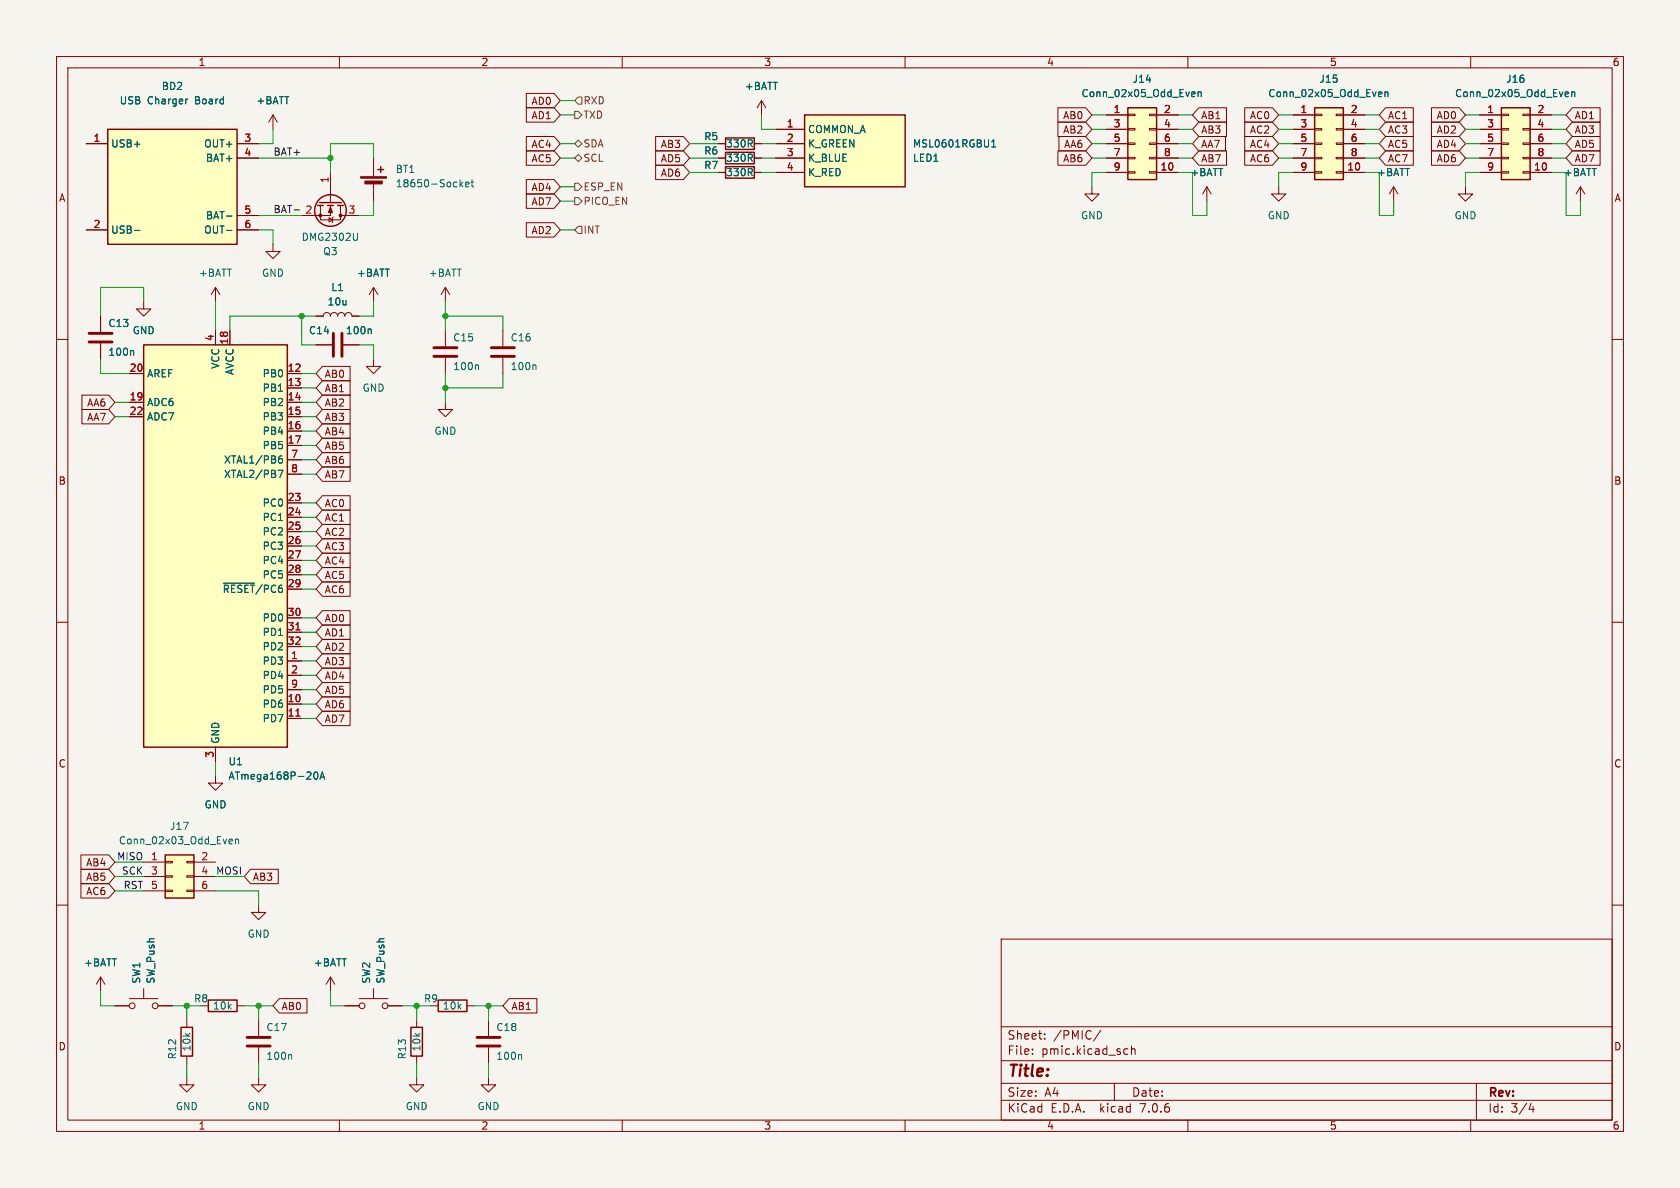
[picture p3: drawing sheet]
<svg xmlns="http://www.w3.org/2000/svg" width="297mm" height="210mm" viewBox="0 0 297 210" stroke-linecap="round" stroke-linejoin="round" font-family="sans-serif">
<path d="M0 0h297v210h-297z" fill="#f5f4ef" stroke="#f5f4ef" stroke-width=".18"/>
<g fill="none" stroke="#840000" stroke-width=".18">
<path d="M10 10h277v190h-277zM12 12h273v186h-273zM60 10v2M93 19h4.9l1.2 1.3-1.2 1.3h-4.9zM93 16.5h4.9l1.2 1.3-1.2 1.3h-4.9zM110 10v2M134.6 17.8l-.7 1.3M134.6 17.8v2.5M134.6 17.8l.8 1.3M160 10v2M187 19h4.9l1.1 1.3-1.1 1.3h-4.9zM210 10v2"/>
<path d="M211.9 19h4.9v2.6h-4.9l-1.1-1.3zM220 19h4.9l1.2 1.3-1.2 1.3h-4.9zM245 19h4.9v2.6h-4.9l-1.2-1.3zM253.1 19h4.9l1.1 1.3-1.1 1.3h-4.9zM260 10v2M278 19h4.9v2.6h-4.9l-1.1-1.3zM15.2 25.4h3.8M41.9 25.4h3.8M41.9 27.9h3.8M41.9 38.1h3.8M48.3 20.3l-.8 1.3M48.3 20.3v2.6"/>
<path d="M48.3 20.3l.7 1.3M56.6 36.3v2.6h3.6v-2.6M58.2 38.5l.6 .4-.6 .3zM58.4 36.3v1.8h-5.1M58.4 30.5v5.3M58.9 38.4l-.1 .1v.7l-.1 .2M60.2 38.1h3.3M66 27.9v3.3M66 32.3v3.3M93 24.1h4.9l1.2 1.3-1.2 1.3h-4.9zM93 26.7h4.9l1.2 1.2-1.2 1.3h-4.9zM93 31.7h4.9l1.2 1.3-1.2 1.3h-4.9z"/>
<path d="M93 34.3h4.9l1.2 1.3-1.2 1.2h-4.9zM93 39.4h4.9l1.2 1.2-1.2 1.3h-4.9zM115.9 26.7h4.9l1.1 1.2-1.1 1.3h-4.9zM115.9 24.1h4.9l1.1 1.3-1.1 1.3h-4.9zM115.9 29.2h4.9l1.1 1.3-1.1 1.3h-4.9zM127 30.5h1.3M127 25.4h1.3M127 27.9h1.3M133.3 30.5h1.3M133.3 25.4h1.3M133.3 27.9h1.3M137.2 30.5h5"/>
<path d="M137.2 22.9h5M137.2 25.4h5M137.2 27.9h5M187 21.6h4.9l1.1 1.3-1.1 1.2h-4.9zM187 26.7h4.9l1.1 1.2-1.1 1.3h-4.9zM187.2 24.1h4.7l1.1 1.3-1.1 1.3h-4.7zM193 33v1.3h1.3l-1.3 1.3-1.2-1.3h1.2M195.6 20.3h3.8M195.6 30.5h3.8M195.6 22.9h3.8M195.6 25.4h3.8M195.6 27.9h3.8"/>
<path d="M199.4 30.4h1.3v.2h-1.3zM199.4 27.8h1.3v.3h-1.3zM199.4 25.3h1.3v.2h-1.3zM199.4 22.7h1.3v.3h-1.3zM199.4 20.2h1.3v.2h-1.3zM203.2 30.4h1.3v.2h-1.3zM203.2 27.8h1.3v.3h-1.3zM203.2 25.3h1.3v.2h-1.3zM203.2 22.7h1.3v.3h-1.3zM203.2 20.2h1.3v.2h-1.3zM204.5 20.3h3.8M204.5 30.5h3.8"/>
<path d="M204.5 22.9h3.8M204.5 25.4h3.8M204.5 27.9h3.8M211.9 24.1h4.8v2.6h-4.8l-1.1-1.3zM211.9 26.7h4.9v2.5h-4.9l-1.1-1.3zM211.9 21.6h4.9v2.5h-4.9l-1.1-1.2zM213.4 33l-.8 1.3M213.4 33v2.6M213.4 33l.7 1.3M220 21.6h4.9l1.2 1.3-1.2 1.2h-4.9zM220 26.7h4.9l1.2 1.2-1.2 1.3h-4.9zM220 24.1h4.9l1.2 1.3-1.2 1.3h-4.9z"/>
<path d="M226.1 33v1.3h1.2l-1.2 1.3-1.3-1.3h1.3M228.6 20.3h3.8M228.6 30.5h3.8M228.6 22.9h3.8M228.6 25.4h3.8M228.6 27.9h3.8M232.4 30.4h1.3v.2h-1.3zM232.4 27.8h1.3v.3h-1.3zM232.4 25.3h1.3v.2h-1.3zM232.4 22.7h1.3v.3h-1.3zM232.4 20.2h1.3v.2h-1.3zM236.2 30.4h1.3v.2h-1.3z"/>
<path d="M236.2 27.8h1.3v.3h-1.3zM236.2 25.3h1.3v.2h-1.3zM236.2 22.7h1.3v.3h-1.3zM236.2 20.2h1.3v.2h-1.3zM237.5 20.3h3.8M237.5 30.5h3.8M237.5 22.9h3.8M237.5 25.4h3.8M237.5 27.9h3.8M245 21.6h4.9v2.5h-4.9l-1.2-1.2zM245 24.1h4.9v2.6h-4.9l-1.2-1.3zM245 26.7h4.9v2.5h-4.9l-1.2-1.3z"/>
<path d="M246.4 33l-.8 1.3M246.4 33v2.6M246.4 33l.7 1.3M253.1 26.7h4.9l1.1 1.2-1.1 1.3h-4.9zM253.1 24.1h4.9l1.1 1.3-1.1 1.3h-4.9zM253.1 21.6h4.9l1.1 1.3-1.1 1.2h-4.9zM259.1 33v1.3h1.2l-1.2 1.3-1.3-1.3h1.3M261.6 20.3h3.8M261.6 30.5h3.8M261.6 22.9h3.8M261.6 25.4h3.8M261.6 27.9h3.8"/>
<path d="M265.4 30.4h1.3v.2h-1.3zM265.4 27.8h1.3v.3h-1.3zM265.4 25.3h1.3v.2h-1.3zM265.4 22.7h1.3v.3h-1.3zM265.4 20.2h1.3v.2h-1.3zM269.2 30.4h1.3v.2h-1.3zM269.2 27.8h1.3v.3h-1.3zM269.2 25.3h1.3v.2h-1.3zM269.2 22.7h1.3v.3h-1.3zM269.2 20.2h1.3v.2h-1.3zM270.5 20.3h3.8M270.5 30.5h3.8"/>
<path d="M270.5 22.9h3.8M270.5 25.4h3.8M270.5 27.9h3.8M278 26.7h4.9v2.5h-4.9l-1.1-1.3zM278 21.6h4.9v2.5h-4.9l-1.1-1.2zM278 24.1h4.9v2.6h-4.9l-1.1-1.3zM279.4 33l-.8 1.3M279.4 33v2.6M279.4 33l.8 1.3M10 60h2M15.2 40.6h3.8M17.8 55.9v2.8"/>
<path d="M25.4 53.3v1.3h1.3l-1.3 1.3-1.3-1.3h1.3M38.1 50.8v2.5M38.1 58.4v2.6M38.1 50.8l-.8 1.3M38.1 50.8l.8 1.3M40.6 58.4v2.6M41.9 40.6h3.8M48.3 43.2v1.3h1.2l-1.2 1.2-1.3-1.2h1.3M55.9 55.9h1.2a.64 .64 0 0 1 .7-.7 .64 .64 0 0 1 .6 .7 .64 .64 0 0 1 .7-.7 .64 .64 0 0 1 .6 .7 .64 .64 0 0 1 .6-.7 .64 .64 0 0 1 .7 .7 .64 .64 0 0 1 .6-.7 .64 .64 0 0 1 .6 .7h1.3M66 50.8v2.5M66 50.8l-.7 1.3M66 50.8l.8 1.3"/>
<path d="M78.7 50.8v2.5M78.7 58.4v2.8M78.7 50.8l-.7 1.3M78.7 50.8l.8 1.3M88.9 58.4v2.8M285 60h2M14.5 69.8h4.7l1.1 1.3-1.1 1.3h-4.7zM14.5 72.4h4.7l1.1 1.3-1.1 1.2h-4.7zM17.8 60.7v2.8M22.9 66h2.5M22.9 71.1h2.5M22.9 73.7h2.5"/>
<path d="M50.8 66h2.5M50.8 68.6h2.5M50.8 71.1h2.5M50.8 73.7h2.5M50.8 76.2h2.5M50.8 78.7h2.5M55.9 61h2.8M57 77.5h4.9v2.5h-4.9l-1.1-1.3zM57 72.4h4.9v2.5h-4.9l-1.1-1.2zM57 67.3h4.9v2.6h-4.9l-1.1-1.3zM57 69.8h4.9v2.6h-4.9l-1.1-1.3zM57 74.9h4.9v2.6h-4.9l-1.1-1.3z"/>
<path d="M57 64.8h4.9v2.5h-4.9l-1.1-1.3zM60.7 61h2.8M66 63.5v1.3h1.3l-1.3 1.2-1.2-1.2h1.2M78.7 71.1v1.3h1.3l-1.3 1.3-1.2-1.3h1.2M78.7 63.2v2.8M88.9 63.2v2.8M50.8 88.9h2.5M50.8 91.4h2.5M50.8 94h2.5M50.8 96.5h2.5M50.8 99.1h2.5M50.8 81.3h2.5"/>
<path d="M50.8 83.8h2.5M57 80h4.9v2.6h-4.9l-1.1-1.3zM57 82.5h4.9v2.6h-4.9l-1.1-1.3zM57 95.2h4.9v2.6h-4.9l-1.1-1.3zM57 97.8h4.9v2.5h-4.9l-1.1-1.2zM57 92.7h4.9v2.6h-4.9l-1.1-1.3zM57 90.2h4.9v2.5h-4.9l-1.1-1.3zM57 87.6h4.9v2.6h-4.9l-1.1-1.3zM10 110h2M50.8 116.8h2.5M50.8 119.4h2.5M50.8 101.6h2.5"/>
<path d="M50.8 104.1h2.5M50.8 109.2h2.5M50.8 111.8h2.5M50.8 114.3h2.5M57 115.6h4.9v2.5h-4.9l-1.1-1.3zM57 113h4.9v2.6h-4.9l-1.1-1.3zM57 110.5h4.9v2.5h-4.9l-1.1-1.2zM57 107.9h4.9v2.6h-4.9l-1.1-1.3zM57 100.3h4.9v2.6h-4.9l-1.1-1.3zM57 102.9h4.9v2.5h-4.9l-1.1-1.3zM57 118.1h4.9v2.6h-4.9l-1.1-1.3zM285 110h2"/>
<path d="M38.1 137.2v1.2h1.3l-1.3 1.3-1.3-1.3h1.3M38.1 132.1v2.5M50.8 124.5h2.5M50.8 127h2.5M50.8 121.9h2.5M57 123.2h4.9v2.5h-4.9l-1.1-1.2zM57 120.6h4.9v2.6h-4.9l-1.1-1.3zM57 125.7h4.9v2.6h-4.9l-1.1-1.3zM10 160h2M14.3 151.1h4.9l1.1 1.3-1.1 1.3h-4.9zM14.3 153.7h4.9l1.1 1.2-1.1 1.3h-4.9zM14.3 156.2h4.9l1.1 1.3-1.1 1.3h-4.9z"/>
<path d="M25.4 152.4h3.8M25.4 154.9h3.8M25.4 157.5h3.8M29.2 157.4h1.3v.2h-1.3zM29.2 154.8h1.3v.3h-1.3zM29.2 152.3h1.3v.2h-1.3zM33 157.4h1.3v.2h-1.3zM33 154.8h1.3v.3h-1.3zM33 152.3h1.3v.2h-1.3zM34.3 152.4h3.8M34.3 154.9h3.8M34.3 157.5h3.8"/>
<path d="M44.3 153.7h4.9v2.5h-4.9l-1.1-1.3zM285 160h2M17.8 172.7l-.8 1.3M17.8 172.7v2.6M17.8 172.7l.7 1.3M20.3 177.8h2.6M22.9 176.5h5M25.4 174.8v1.7M27.9 177.8h2.6M41.9 177.8h1.3M45.7 160v1.3h1.3l-1.3 1.3-1.3-1.3h1.3M49.4 176.5h4.9v2.6h-4.9l-1.1-1.3z"/>
<path d="M58.4 172.7l-.7 1.3M58.4 172.7v2.6M58.4 172.7l.8 1.3M61 177.8h2.5M63.5 176.5h5.1M66 174.8v1.7M68.6 177.8h2.5M82.5 177.8h1.3M90 176.5h4.9v2.6h-4.9l-1.1-1.3zM177 166h108v32h-108zM33 190.5v1.3h1.3l-1.3 1.2-1.3-1.2h1.3M33 180.3v1.3"/>
<path d="M33 186.7v1.3M45.7 190.5v1.3h1.3l-1.3 1.2-1.3-1.2h1.3M45.7 180.3v2.8M45.7 185.2v2.8M60 198v2M73.7 190.5v1.3h1.2l-1.2 1.2-1.3-1.2h1.3M73.7 180.3v1.3M73.7 186.7v1.3M86.4 190.5v1.3h1.2l-1.2 1.2-1.3-1.2h1.3M86.4 180.3v2.8M86.4 185.2v2.8M110 198v2"/>
<path d="M160 198v2M177 194.5h108M177 191.5h108M177 187.5h108M177 181.5h108M182.5 186.3v.1M182.5 185.5v.1M184.7 183.6v.1M184.7 182.8v.1M194.6 182.1l-1.3 2M197 191.5v3M199 185.4l.4 .1"/>
<path d="M199.4 186.3l-.4 .1M200 185.5l.2-.1 .4 .1 .1 .9M200 184.9v1.5M210 198v2M260 198v2M261 191.5v6.5M270.7 195l-.4 1.1h.9M271 195.6v1"/>
<circle cx="23.4" cy="177.8" r=".51"/>
<circle cx="27.4" cy="177.8" r=".51"/>
<circle cx="64" cy="177.8" r=".51"/>
<circle cx="68.1" cy="177.8" r=".51"/>
</g>
<path d="M15.7 58.9h4.1M58.9 58.9v4.1M60.5 58.9v4.1M15.7 60.5h4.1M76.7 63h4.1M76.7 61.5h4.1M86.9 63h4M86.9 61.5h4M43.7 184.9h4.1M43.7 183.4h4.1M84.3 184.9h4.1M84.3 183.4h4.1" fill="none" stroke="#840000" stroke-width=".51"/>
<g fill="none" stroke="#006464" stroke-width=".18">
<path d="M33.2 17.5l-.2 .1M210.8 16.2l.4 .1 .1 .2-.6 .2M211.2 17l-.4 .1M211.8 16.4l.2-.2 .3 .1 .1 .8M211.8 16.2v.9M243.9 16.2l.3 .1 .1 .2-.6 .2M244.2 17l-.3 .1M244.8 16.4l.2-.2 .3 .1 .1 .8M244.8 16.2v.9M276.9 16.2l.4 .1v.2l-.6 .2M277.3 17l-.4 .1M277.9 16.4l.1-.2 .3 .1 .1 .8"/>
<path d="M277.9 16.2v.9M40 38.2h1M81.5 32.5l.3 .5M81.8 32.2l-.5 .5M82.3 32.6l.6-.1-.1-.3h-.3l-.2 .2 .1 .6h.4M83.3 32.2h.4M83.4 31.8v1l.3 .2M175.3 26h.7M175.3 25.1l.4-.4v1.3M23.8 40.7h.9M40 40.7h1M63.2 41.2v1l-.2 .3"/>
<path d="M65.4 58.2l.2 .1v.7M23.5 62l.1 .1v.7M84.4 64.5l.2 .2v.6M94.6 64.5l.2 .2v.6M49.2 83.1h.8l-.5 1.3M49.3 81.2l.4-.1 .2 .2-.1 .5-.3 .1-.2-.2M49.8 80.6l-.3 .1-.2 .2M39.5 103.1h5.5M55.6 136.6l.2-.1a.68 .68 0 0 1 .4 .6 .68 .68 0 0 1-.4 .6l-.2-.1-.1-.3zM56.6 137.7l.4-1.2 .4 1.2M56.7 137.4h.6M40.7 148.3l.3 .1 .1 .2-.6 .1"/>
<path d="M41 149.1l-.3 .1M41.6 148.4l.2-.1 .3 .1 .1 .8M41.6 148.3v.9M51.4 186.4l.2 .2v.7M92 186.4l.2 .2v.7"/>
</g>
<g fill="#ffffc2" stroke="#ffffc2" stroke-width=".18">
<path d="M25.4 61h25.4v71.1h-25.4z"/>
<path d="M265.4 19.1h5.1v12.7h-5.1z"/>
<path d="M142.2 20.3h17.8v12.7h-17.8z"/>
<path d="M199.4 19.1h5.1v12.7h-5.1z"/>
<path d="M29.2 151.1h5.1v7.7h-5.1z"/>
<path d="M232.4 19.1h5.1v12.7h-5.1z"/>
<path d="M19 22.9h22.9v20.3h-22.9z"/>
</g>
<g fill="none" stroke="#840000" stroke-width=".25">
<path d="M199.4 19.1h5.1v12.7h-5.1zM232.4 19.1h5.1v12.7h-5.1zM265.4 19.1h5.1v12.7h-5.1zM19 22.9h22.9v20.3h-22.9zM56.1 36.3h1M56.5 35.8h3.8M57.9 36.3h1M59.7 36.3h1M66.8 30h1M67.3 29.5v1M128.3 26.9h5v2.1h-5zM128.3 29.5h5v2h-5z"/>
<path d="M128.3 24.4h5v2h-5zM142.2 20.3h17.8v12.7h-17.8zM25.4 61h25.4v71.1h-25.4zM29.2 151.1h5.1v7.7h-5.1zM36.8 176.8h5.1v2h-5.1zM77.5 176.8h5v2h-5zM32 181.6h2v5.1h-2zM72.6 181.6h2.1v5.1h-2.1z"/>
<circle cx="58.4" cy="37.2" r="2.79"/>
</g>
<path d="M52.3 111.3h.7M52.3 126.6h.7" fill="none" stroke="#a90000" stroke-width=".18"/>
<g fill="#840000" stroke="#840000" stroke-width=".18">
<path d="M63.8 31.2h4.5v.3h-4.5z"/>
<path d="M64.5 32h3.1v.5h-3.1z"/>
<path d="M58.4 36.6l.4 1h-.8z"/>
<circle cx="56.6" cy="38.1" r=".25"/>
<circle cx="60.2" cy="38.1" r=".25"/>
</g>
<path d="M101.6 19.7h.6l.7 .6-.7 .7h-.6zM101.6 17.8l.6-.7h.7v1.3h-.7zM101.6 25.4l.6-.6 .7 .6-.7 .6zM101.6 32.4h.6l.7 .6-.7 .7h-.6zM101.6 34.9h.6l.7 .7-.7 .6h-.6zM101.6 27.9l.6-.6 .7 .6-.7 .7zM101.6 40.6l.6-.6h.7v1.3h-.7z" fill="none" stroke="#725600" stroke-width=".18"/>
<path d="M52 37.1h1" fill="none" stroke="#0f0f0f" stroke-width=".18"/>
<g fill="none" stroke="#009600" stroke-width=".18">
<path d="M99.1 17.8h2.5M45.7 38.1h7.6M45.7 27.9h12.7M48.3 22.9v2.5h-2.6M66 27.9v-2.5h-7.6v5.1M66 35.6v2.5h-2.5M99.1 20.3h2.5M99.1 25.4h2.5M99.1 27.9h2.5M99.1 33h2.5M99.1 35.6h2.5M121.9 30.5h5.1"/>
<path d="M121.9 25.4h5.1M121.9 27.9h5.1M134.6 30.5h2.6M134.6 25.4h2.6M134.6 20.3v2.6h2.6M134.6 27.9h2.6M193 20.3h2.6M193 25.4h2.6M193 22.9h2.6M193 27.9h2.6M195.6 30.5h-2.6v2.5M208.3 30.5h2.5v7.6h2.6v-2.5"/>
<path d="M208.3 20.3h2.5M208.3 25.4h2.5M208.3 22.9h2.5M208.3 27.9h2.5M226.1 20.3h2.5M226.1 25.4h2.5M226.1 22.9h2.5M226.1 27.9h2.5M228.6 30.5h-2.5v2.5M241.3 30.5h2.5v7.6h2.6v-2.5M241.3 20.3h2.5M241.3 25.4h2.5"/>
<path d="M241.3 22.9h2.5M241.3 27.9h2.5M259.1 20.3h2.5M259.1 25.4h2.5M259.1 22.9h2.5M259.1 27.9h2.5M261.6 30.5h-2.5v2.5M274.3 30.5h2.6v7.6h2.5v-2.5M274.3 20.3h2.6M274.3 25.4h2.6M274.3 22.9h2.6M274.3 27.9h2.6"/>
<path d="M25.4 53.3v-2.5h-7.6v5.1M38.1 53.3v5.1M45.7 40.6h2.6v2.6M53.3 55.9v5.1h2.6M55.9 55.9h-15.3v2.5M66 53.3v2.6h-2.5M78.7 53.3v5.1M78.7 55.9h10.2v2.5M99.1 40.6h2.5M17.8 63.5v2.5h5.1M20.3 73.7h2.6M20.3 71.1h2.6"/>
<path d="M53.3 73.7h2.6M53.3 66h2.6M53.3 68.6h2.6M53.3 71.1h2.6M53.3 78.7h2.6M53.3 76.2h2.6M63.5 61h2.5v2.5M78.7 66v5.1M88.9 66v2.6h-10.2M53.3 99.1h2.6M53.3 96.5h2.6M53.3 94h2.6"/>
<path d="M53.3 83.8h2.6M53.3 81.3h2.6M53.3 88.9h2.6M53.3 91.4h2.6M53.3 114.3h2.6M53.3 111.8h2.6M53.3 116.8h2.6M53.3 109.2h2.6M53.3 101.6h2.6M53.3 104.1h2.6M53.3 119.4h2.6M38.1 134.6v2.6"/>
<path d="M53.3 127h2.6M53.3 121.9h2.6M53.3 124.5h2.6M20.3 154.9h5.1M20.3 152.4h5.1M20.3 157.5h5.1M38.1 154.9h5.1M38.1 157.5h7.6v2.5M17.8 175.3v2.5h2.5M30.5 177.8h5.1M33 177.8v2.5M43.2 177.8h5.1"/>
<path d="M45.7 177.8v2.5M58.4 175.3v2.5h2.6M71.1 177.8h5.1M73.7 177.8v2.5M83.8 177.8h5.1M86.4 177.8v2.5M33 188v2.5M45.7 188v2.5M73.7 188v2.5M86.4 188v2.5"/>
</g>
<g fill="#009600" stroke="#009600" stroke-width=".18">
<circle cx="78.7" cy="68.6" r=".46"/>
<circle cx="78.7" cy="55.9" r=".46"/>
<circle cx="53.3" cy="55.9" r=".46"/>
<circle cx="73.7" cy="177.8" r=".46"/>
<circle cx="45.7" cy="177.8" r=".46"/>
<circle cx="33" cy="177.8" r=".46"/>
<circle cx="86.4" cy="177.8" r=".46"/>
<circle cx="58.4" cy="27.9" r=".46"/>
</g>
<text font-size="2.8" fill="#840000" x="178" y="190.9">Title:</text>
<g font-size="2.1" fill="#840000">
<text x="178" y="184">Sheet:</text>
<text x="186.2" y="184">/PMIC/</text>
<text x="178" y="186.7">File:</text>
<text x="184.1" y="186.7">pmic.kicad_sch</text>
<text x="178" y="196.9">KiCad</text>
<text x="178" y="194.1">Size:</text>
<text x="184.7" y="194.1">A4</text>
<text x="185.7" y="196.9">E.D.A.</text>
<text x="194.6" y="196.9">kicad</text>
<text x="200" y="194.1">Date:</text>
<text x="201.8" y="196.9">7.0.6</text>
<text x="263" y="194.3">Rev:</text>
<text x="263" y="196.9">Id:</text>
<text x="267.1" y="196.9">3/4</text>
</g>
<g font-size="1.8" fill="#840000">
<text x="35" y="11.9">1</text>
<text x="85" y="11.9">2</text>
<text x="135" y="11.9">3</text>
<text x="185" y="11.9">4</text>
<text x="235" y="11.9">5</text>
<text x="285" y="11.9">6</text>
<text x="93.9" y="21.3">AD1</text>
<text x="93.9" y="18.7">AD0</text>
<text x="187.8" y="23.8">AB2</text>
<text x="187.8" y="21.3">AB0</text>
<text x="212.2" y="23.8">AB3</text>
<text x="212.2" y="21.3">AB1</text>
<text x="220.9" y="23.8">AC2</text>
<text x="220.9" y="21.3">AC0</text>
<text x="245.3" y="23.8">AC3</text>
<text x="245.3" y="21.3">AC1</text>
<text x="253.9" y="21.3">AD0</text>
<text x="253.9" y="23.8">AD2</text>
<text x="278.3" y="21.3">AD1</text>
<text x="278.3" y="23.8">AD3</text>
<text x="93.9" y="26.4">AC4</text>
<text x="93.9" y="28.9">AC5</text>
<text x="116.7" y="28.9">AD5</text>
<text x="116.7" y="26.4">AB3</text>
<text x="187.8" y="28.9">AB6</text>
<text x="188" y="26.4">AA6</text>
<text x="212.2" y="26.4">AA7</text>
<text x="212.2" y="28.9">AB7</text>
<text x="220.9" y="28.9">AC6</text>
<text x="220.9" y="26.4">AC4</text>
<text x="245.3" y="26.4">AC5</text>
<text x="245.3" y="28.9">AC7</text>
<text x="253.9" y="28.9">AD6</text>
<text x="253.9" y="26.4">AD4</text>
<text x="278.3" y="28.9">AD7</text>
<text x="278.3" y="26.4">AD5</text>
<text x="10.3" y="35.9">A</text>
<text x="93.9" y="34">AD4</text>
<text x="116.7" y="31.4">AD6</text>
<text x="285.3" y="35.9">A</text>
<text x="93.9" y="36.5">AD7</text>
<text x="93.9" y="41.6">AD2</text>
<text x="57.3" y="69.5">AB1</text>
<text x="57.3" y="67">AB0</text>
<text x="15.3" y="72.1">AA6</text>
<text x="15.3" y="74.6">AA7</text>
<text x="57.3" y="74.6">AB3</text>
<text x="57.3" y="72.1">AB2</text>
<text x="57.3" y="77.2">AB4</text>
<text x="57.3" y="82.2">AB6</text>
<text x="57.3" y="79.7">AB5</text>
<text x="10.3" y="85.9">B</text>
<text x="57.3" y="84.8">AB7</text>
<text x="57.3" y="89.9">AC0</text>
<text x="285.3" y="85.9">B</text>
<text x="57.3" y="94.9">AC2</text>
<text x="57.3" y="92.4">AC1</text>
<text x="57.3" y="97.5">AC3</text>
<text x="57.3" y="100">AC4</text>
<text x="57.3" y="102.6">AC5</text>
<text x="57.3" y="105.1">AC6</text>
<text x="57.3" y="112.7">AD1</text>
<text x="57.3" y="110.2">AD0</text>
<text x="57.3" y="117.8">AD3</text>
<text x="57.3" y="115.3">AD2</text>
<text x="57.3" y="125.4">AD6</text>
<text x="57.3" y="120.3">AD4</text>
<text x="57.3" y="122.9">AD5</text>
<text x="57.3" y="128">AD7</text>
<text x="10.3" y="135.9">C</text>
<text x="285.3" y="135.9">C</text>
<text x="15.1" y="153.4">AB4</text>
<text x="15.1" y="155.9">AB5</text>
<text x="44.6" y="155.9">AB3</text>
<text x="15.1" y="158.4">AC6</text>
<text x="49.7" y="178.8">AB0</text>
<text x="90.3" y="178.8">AB1</text>
<text x="10.3" y="185.9">D</text>
<text x="285.3" y="185.9">D</text>
<text x="35" y="199.9">1</text>
<text x="85" y="199.9">2</text>
<text x="135" y="199.9">3</text>
<text x="185" y="199.9">4</text>
<text x="235" y="199.9">5</text>
<text x="285" y="199.9">6</text>
</g>
<g font-size="1.8" fill="#006464">
<text x="28.5" y="16.1">BD2</text>
<text x="131.6" y="16.1">+BATT</text>
<text x="191.1" y="17.4">Conn_02x05_Odd_Even</text>
<text x="200.1" y="14.8">J14</text>
<text x="224.1" y="17.4">Conn_02x05_Odd_Even</text>
<text x="233.2" y="14.8">J15</text>
<text x="257.1" y="17.4">Conn_02x05_Odd_Even</text>
<text x="266.2" y="14.8">J16</text>
<text x="21.1" y="18.6">USB</text>
<text x="26" y="18.6">Charger</text>
<text x="34.6" y="18.6">Board</text>
<text x="45.2" y="18.6">+BATT</text>
<text x="142.7" y="23.7">COMMON_A</text>
<text x="19.6" y="26.3">USB+</text>
<text x="36" y="26.3">OUT+</text>
<text x="36.3" y="28.8">BAT+</text>
<text x="124.4" y="27.5">R6</text>
<text x="124.4" y="25">R5</text>
<text x="128.3" y="28.8">330R</text>
<text x="128.3" y="26.3">330R</text>
<text x="142.7" y="26.3">K_GREEN</text>
<text x="142.7" y="28.8">K_BLUE</text>
<text x="161.3" y="28.8">LED1</text>
<text x="161.3" y="26.3">MSL0601RGBU1</text>
<text x="69.9" y="30.8">BT1</text>
<text x="69.9" y="33.3">18650-Socket</text>
<text x="124.4" y="30.1">R7</text>
<text x="128.3" y="31.3">330R</text>
<text x="142.7" y="31.3">K_RED</text>
<text x="210.3" y="31.3">+BATT</text>
<text x="243.3" y="31.3">+BATT</text>
<text x="276.4" y="31.3">+BATT</text>
<text x="19.6" y="41.5">USB-</text>
<text x="36" y="41.5">OUT-</text>
<text x="36.3" y="39">BAT-</text>
<text x="191" y="39">GND</text>
<text x="224" y="39">GND</text>
<text x="257" y="39">GND</text>
<text x="53.2" y="42.8">DMG2302U</text>
<text x="57" y="45.3">Q3</text>
<text x="35.1" y="49.1">+BATT</text>
<text x="46.2" y="49.1">GND</text>
<text x="58.5" y="51.7">L1</text>
<text x="63" y="49.1">+BATT</text>
<text x="75.7" y="49.1">+BATT</text>
<text x="19.1" y="58">C13</text>
<text x="23.4" y="59.3">GND</text>
<text x="54.5" y="59.3">C14</text>
<text x="57.8" y="54.2">10u</text>
<text x="61" y="59.3">100n</text>
<text x="19.1" y="63.1">100n</text>
<text x="39" y="65.3" transform="rotate(-90 39 65.3)">VCC</text>
<text x="80" y="65.6">100n</text>
<text x="80" y="60.6">C15</text>
<text x="90.2" y="65.6">100n</text>
<text x="90.2" y="60.6">C16</text>
<text x="25.9" y="72">ADC6</text>
<text x="25.9" y="66.9">AREF</text>
<text x="41.5" y="66.4" transform="rotate(-90 41.5 66.4)">AVCC</text>
<text x="46.3" y="66.9">PB0</text>
<text x="46.3" y="69.4">PB1</text>
<text x="46.3" y="72">PB2</text>
<text x="64" y="69.4">GND</text>
<text x="25.9" y="74.5">ADC7</text>
<text x="46.3" y="74.5">PB3</text>
<text x="46.3" y="77.1">PB4</text>
<text x="76.7" y="77.1">GND</text>
<text x="39.5" y="82.1">XTAL1/PB6</text>
<text x="46.3" y="79.6">PB5</text>
<text x="39.5" y="84.7">XTAL2/PB7</text>
<text x="46.3" y="89.8">PC0</text>
<text x="46.3" y="92.3">PC1</text>
<text x="46.3" y="94.8">PC2</text>
<text x="46.3" y="97.4">PC3</text>
<text x="46.3" y="99.9">PC4</text>
<text x="39.3" y="105">~{RESET}/PC6</text>
<text x="46.3" y="102.5">PC5</text>
<text x="46.3" y="110.1">PD0</text>
<text x="46.3" y="112.6">PD1</text>
<text x="46.3" y="117.7">PD3</text>
<text x="46.3" y="115.2">PD2</text>
<text x="46.3" y="125.3">PD6</text>
<text x="46.3" y="120.2">PD4</text>
<text x="46.3" y="122.8">PD5</text>
<text x="39" y="131.6" transform="rotate(-90 39 131.6)">GND</text>
<text x="46.3" y="127.9">PD7</text>
<text x="40.3" y="135.5">U1</text>
<text x="36.1" y="143.1">GND</text>
<text x="40.3" y="138">ATmega168P-20A</text>
<text x="20.9" y="149.5">Conn_02x03_Odd_Even</text>
<text x="30" y="146.9">J17</text>
<text x="43.7" y="166">GND</text>
<text x="14.7" y="171">+BATT</text>
<text x="25" y="174" transform="rotate(-90 25 174)">SW1</text>
<text x="27.5" y="174" transform="rotate(-90 27.5 174)">SW_Push</text>
<text x="55.4" y="171">+BATT</text>
<text x="65.6" y="174" transform="rotate(-90 65.6 174)">SW2</text>
<text x="68.2" y="174" transform="rotate(-90 68.2 174)">SW_Push</text>
<text x="34.2" y="177.4">R8</text>
<text x="37.5" y="178.7">10k</text>
<text x="74.9" y="177.4">R9</text>
<text x="78.2" y="178.7">10k</text>
<text x="33.9" y="186" transform="rotate(-90 33.9 186)">10k</text>
<text x="47" y="182.5">C17</text>
<text x="74.5" y="186" transform="rotate(-90 74.5 186)">10k</text>
<text x="87.6" y="182.5">C18</text>
<text x="31.3" y="187.4" transform="rotate(-90 31.3 187.4)">R12</text>
<text x="47" y="187.6">100n</text>
<text x="72" y="187.4" transform="rotate(-90 72 187.4)">R13</text>
<text x="87.6" y="187.6">100n</text>
<text x="31" y="196.4">GND</text>
<text x="43.7" y="196.4">GND</text>
<text x="71.6" y="196.4">GND</text>
<text x="84.3" y="196.4">GND</text>
</g>
<g font-size="1.8" fill="#725600">
<text x="103.1" y="21.2">TXD</text>
<text x="103.1" y="18.6">RXD</text>
<text x="103.1" y="26.3">SDA</text>
<text x="103.1" y="28.8">SCL</text>
<text x="103.1" y="33.9">ESP_EN</text>
<text x="103.1" y="41.5">INT</text>
<text x="103.1" y="36.4">PICO_EN</text>
</g>
<g font-size="1.8" fill="#a90000">
<text x="139" y="22.6">1</text>
<text x="196.8" y="20.1">1</text>
<text x="196.8" y="22.6">3</text>
<text x="205.7" y="20.1">2</text>
<text x="205.7" y="22.6">4</text>
<text x="229.8" y="20.1">1</text>
<text x="229.8" y="22.6">3</text>
<text x="238.7" y="20.1">2</text>
<text x="238.7" y="22.6">4</text>
<text x="262.8" y="20.1">1</text>
<text x="262.8" y="22.6">3</text>
<text x="271.7" y="20.1">2</text>
<text x="271.7" y="22.6">4</text>
<text x="16.4" y="25.1">1</text>
<text x="43.1" y="25.1">3</text>
<text x="43.1" y="27.7">4</text>
<text x="139" y="25.1">2</text>
<text x="139" y="27.7">3</text>
<text x="196.8" y="25.1">5</text>
<text x="196.8" y="27.7">7</text>
<text x="205.7" y="25.1">6</text>
<text x="205.7" y="27.7">8</text>
<text x="229.8" y="25.1">5</text>
<text x="229.8" y="27.7">7</text>
<text x="238.7" y="25.1">6</text>
<text x="238.7" y="27.7">8</text>
<text x="262.8" y="25.1">5</text>
<text x="262.8" y="27.7">7</text>
<text x="271.7" y="25.1">6</text>
<text x="271.7" y="27.7">8</text>
<text x="58.2" y="32.5" transform="rotate(-90 58.2 32.5)">1</text>
<text x="139" y="30.2">4</text>
<text x="196.8" y="30.2">9</text>
<text x="205.1" y="30.2">10</text>
<text x="229.8" y="30.2">9</text>
<text x="238.1" y="30.2">10</text>
<text x="262.8" y="30.2">9</text>
<text x="271.1" y="30.2">10</text>
<text x="16.4" y="40.4">2</text>
<text x="43.1" y="37.8">5</text>
<text x="43.1" y="40.4">6</text>
<text x="53.9" y="37.8">2</text>
<text x="61.5" y="37.8">3</text>
<text x="22.8" y="65.8">20</text>
<text x="37.8" y="60.4" transform="rotate(-90 37.8 60.4)">4</text>
<text x="40.4" y="61" transform="rotate(-90 40.4 61)">18</text>
<text x="50.8" y="65.8">12</text>
<text x="22.8" y="70.9">19</text>
<text x="50.8" y="68.3">13</text>
<text x="50.8" y="70.9">14</text>
<text x="22.8" y="73.4">22</text>
<text x="50.8" y="73.4">15</text>
<text x="50.8" y="75.9">16</text>
<text x="50.8" y="78.5">17</text>
<text x="51.4" y="81">7</text>
<text x="51.4" y="83.6">8</text>
<text x="50.8" y="88.6">23</text>
<text x="50.8" y="91.2">24</text>
<text x="50.8" y="93.7">25</text>
<text x="50.8" y="96.3">26</text>
<text x="50.8" y="98.8">27</text>
<text x="50.8" y="101.3">28</text>
<text x="50.8" y="103.9">29</text>
<text x="50.8" y="109">30</text>
<text x="50.8" y="111.5">31</text>
<text x="50.8" y="114">32</text>
<text x="51.4" y="116.6">1</text>
<text x="51.4" y="119.1">2</text>
<text x="50.8" y="124.2">10</text>
<text x="51.4" y="121.7">9</text>
<text x="50.8" y="126.7">11</text>
<text x="37.8" y="134.1" transform="rotate(-90 37.8 134.1)">3</text>
<text x="26.6" y="152.1">1</text>
<text x="26.6" y="154.7">3</text>
<text x="35.5" y="152.1">2</text>
<text x="35.5" y="154.7">4</text>
<text x="26.6" y="157.2">5</text>
<text x="35.5" y="157.2">6</text>
</g>
<g font-size="1.8" fill="#0f0f0f">
<text x="48.3" y="27.6">BAT+</text>
<text x="48.3" y="37.8">BAT-</text>
</g>
<g font-size="1.8" fill="#0000c2">
<text x="20.6" y="152.2">MISO</text>
<text x="21.4" y="154.7">SCK</text>
<text x="38.1" y="154.7">MOSI</text>
<text x="21.7" y="157.2">RST</text>
</g>
</svg>
